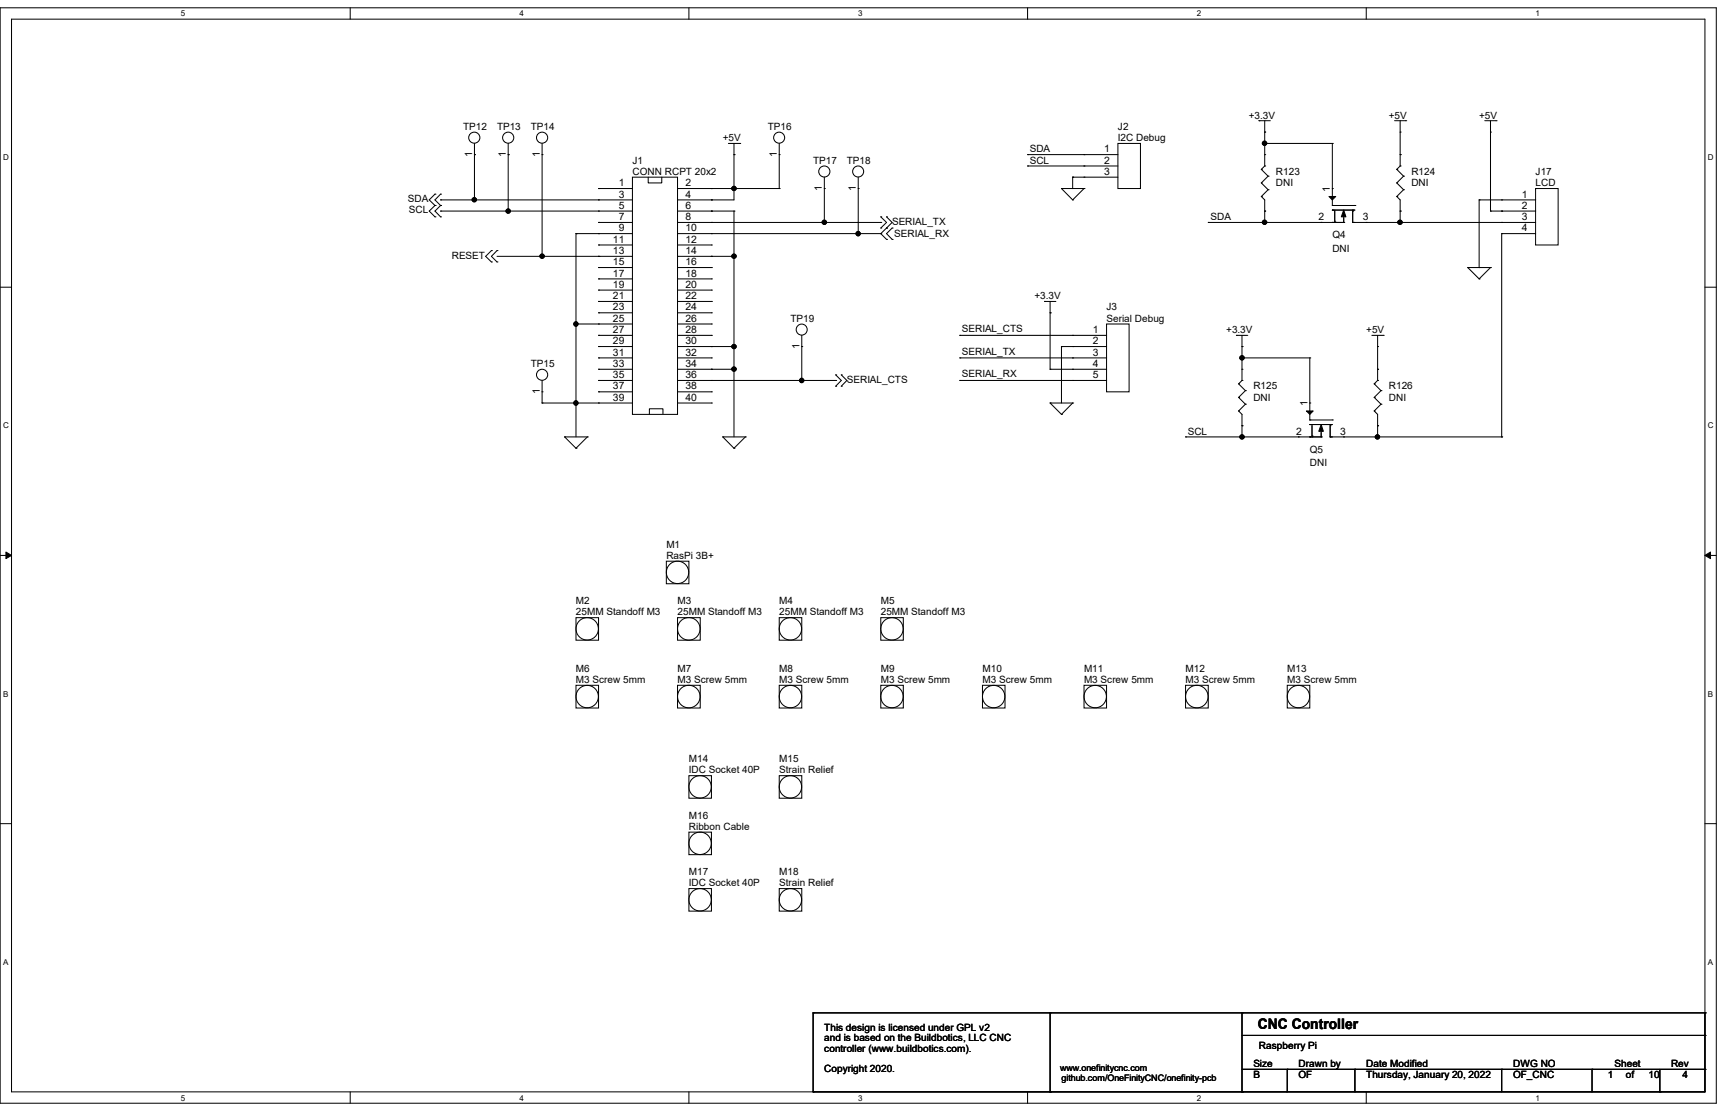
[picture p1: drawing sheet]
<svg xmlns="http://www.w3.org/2000/svg" width="432mm" height="279mm" viewBox="0 0 432 279" stroke-linecap="round" stroke-linejoin="round" font-family="sans-serif">
<path d="M0 1.9h428.6v273.6h-428.6zM2.9 4.8h422.9v267.8h-422.9z" fill="none" stroke="#000" stroke-width=".25"/>
<g fill="#fff">
<path d="M45.2 2.3h1.1v2.2h-1.1z"/>
<path d="M45.2 273h1.1v2.2h-1.1z"/>
</g>
<path d="M87.5 1.9v2.9M87.5 272.6v2.9" fill="none" stroke="#000" stroke-width=".25"/>
<g fill="#fff">
<path d="M129.8 2.3h1.1v2.2h-1.1z"/>
<path d="M129.8 273h1.1v2.2h-1.1z"/>
</g>
<path d="M172 1.9v2.9M172 272.6v2.9" fill="none" stroke="#000" stroke-width=".25"/>
<g fill="#fff">
<path d="M214.3 2.3h1.1v2.2h-1.1z"/>
<path d="M214.3 273h1.1v2.2h-1.1z"/>
</g>
<path d="M256.6 1.9v2.9M256.6 272.6v2.9" fill="none" stroke="#000" stroke-width=".25"/>
<g fill="#fff">
<path d="M298.9 2.3h1.1v2.2h-1.1z"/>
<path d="M298.9 273h1.1v2.2h-1.1z"/>
</g>
<path d="M341.2 1.9v2.9M341.2 272.6v2.9" fill="none" stroke="#000" stroke-width=".25"/>
<g fill="#fff">
<path d="M383.5 2.3h1.1v2.2h-1.1z"/>
<path d="M383.5 273h1.1v2.2h-1.1z"/>
<path d="M.8 38.2h1.4v2.3h-1.4z"/>
<path d="M426.5 38.2h1.4v2.3h-1.4z"/>
<path d="M.8 105.2h1.4v2.2h-1.4z"/>
<path d="M426.5 105.2h1.4v2.2h-1.4z"/>
</g>
<path d="M0 71.7h2.9M425.8 71.7h2.8" fill="none" stroke="#000" stroke-width=".25"/>
<g fill="#fff">
<path d="M.8 172.1h1.3v2.3h-1.3z"/>
<path d="M426.5 172.1h1.3v2.3h-1.3z"/>
</g>
<path d="M0 138.7h2.9M425.8 138.7h2.8" fill="none" stroke="#000" stroke-width=".25"/>
<path d="M1.5 137.8l1.4 .9-1.4 .8zM425.8 138.7l1.4-.9v1.7z" fill="#000" stroke="#000" stroke-width=".25"/>
<g fill="#fff">
<path d="M.8 239.1h1.3v2.2h-1.3z"/>
<path d="M426.5 239.1h1.3v2.2h-1.3z"/>
</g>
<g fill="none" stroke="#000" stroke-width=".25">
<path d="M118.5 38.6h.1M118.5 35.8v14.1M126.9 38.6h.1M126.9 35.8v16.9M135.4 38.6h.1M135.4 35.8v28.2M181.9 35.8h2.8M183.3 38.6h.1M183.3 35.8v14.1h-14.1M184.7 35.8h.1M194.6 38.6h.1M194.6 35.8v11.3"/>
<path d="M256.6 38.6h.1M256.6 38.6h22.6M270.7 38.6h.1M279.2 35.8h5.6v11.3h-5.6zM314.4 30.1h.1M314.4 30.1h2.8M315.8 33h.1M315.8 38.6h.1M315.8 35.8h.1M315.8 35.8h16.9M315.8 30.1v11.3M332.7 35.8h.1"/>
<path d="M332.7 35.8v15.5M348.3 30.1h2.8M349.7 33h.1M349.7 38.6h.1M349.7 30.1v11.3M351.1 30.1h.1M370.8 30.1h2.8M372.2 33h.1M372.2 30.1v22.6M373.6 30.1h.1M108.6 48.5h.1M108.6 51.3h.1"/>
<path d="M108.6 54.1h.1M108.6 48.5l-1.4 1.4 1.4 1.4M108.6 51.3l-1.4 1.4 1.4 1.4M110 48.5h.1M110 51.3h.1M110 54.1h.1M110 49.9h.1M110 52.7h.1M110 48.5l-1.4 1.4 1.4 1.4M110 51.3l-1.4 1.4 1.4 1.4M110 49.9h47.9M110 52.7h47.9"/>
<path d="M118.5 49.9h.1M126.9 52.7h.1M143.8 58.3h.1M143.8 58.3h14.1M143.8 58.3v50.8M149.5 47.1h.1M149.5 49.9h.1M149.5 52.7h.1M149.5 55.5h.1M149.5 58.3h.1M149.5 47.1h8.4M149.5 55.5h8.4"/>
<path d="M157.9 44.2h11.3v59.3h-11.3zM161.9 44.2v1.5h3.4v-1.5M169.2 47.1h25.4M169.2 52.7h14.1M169.2 55.5h50.8M169.2 58.3h50.8M177.7 47.1h.1M177.7 49.9h.1M177.7 52.7h.1M177.7 55.5h.1M177.7 58.3h.1M183.3 52.7h.1"/>
<path d="M183.3 47.1h.1M183.3 52.7v56.4M194.6 47.1h.1M205.9 47.1h.1M205.9 55.5h.1M205.9 44.2v11.3M214.3 47.1h.1M214.3 58.3h.1M214.3 44.2v14.1M220 56.9h.1M220 54.1h.1M220 55.5h.1"/>
<path d="M220 58.3h.1M220 54.1l1.4 1.4-1.4 1.4M220 58.3l1.4 1.5M221.4 56.9h.1M221.4 54.1h.1M221.4 59.8h.1M221.4 54.1l1.4 1.4-1.4 1.4M221.4 56.9l-1.4 1.4M222.8 59.8h.1M222.8 56.9h.1M222.8 56.9l-1.4 1.4 1.4 1.5M256.6 41.4h.1"/>
<path d="M256.6 41.4h22.6M265.1 47.1h.1M265.1 47.1h5.6M265.1 47.1l2.8 2.8M267.9 49.9h.1M267.9 44.2h.1M267.9 44.2h11.3M267.9 44.2v2.9M270.7 47.1h.1M270.7 41.4h.1M270.7 44.2h.1M270.7 47.1l-2.8 2.8"/>
<path d="M301.8 55.5h.1M301.8 55.5h33.8M315 49.1h.1M315 45.7h.1M315 42.3h.1M315 49.1l.8 .8v5.6M315 45.7l1.7 1.7M315 42.3l1.7 1.7M315.8 41.4h.1M315.8 52.7h.1M315.8 55.5h.1M315.8 41.4l-.8 .9"/>
<path d="M316.7 47.4h.1M316.7 44h.1M316.7 47.4l-1.7 1.7M316.7 44l-1.7 1.7M329.9 55.5h.1M332.7 52.5h.1M332.7 55.5h.1M332.7 51.3h.1M332.7 47.1h.1M332.7 52.5h5.7M332.7 51.3h5.7M333.3 55.2h.1"/>
<path d="M333.3 55.5h.1M333.3 52.5v3M335.6 55.5h.1M335.6 53.8v1.7M337.8 55.5h.1M337.8 52.7h.1M337.8 52.5h.1M337.8 55.5h45.7M337.8 52.5v3M338.4 51.3h.1M341.2 55.5h.1M348.8 49.1h.1"/>
<path d="M348.8 45.7h.1M348.8 42.3h.1M348.8 49.1l.9 .8v5.6M348.8 45.7l1.7 1.7M348.8 42.3l1.7 1.7M349.7 41.4h.1M349.7 52.7h.1M349.7 55.5h.1M349.7 41.4l-.9 .9M350.5 47.4h.1M350.5 44h.1M350.5 47.4l-1.7 1.7"/>
<path d="M350.5 44l-1.7 1.7M369.4 49.9h.1M369.4 49.9h14.1M369.4 49.9v16.9M372.2 52.7h.1M372.2 52.7h11.3M375 49.9h.1M375 52.7h.1M375 55.5h.1M375 58.3h.1M375 58.3v50.8M375 58.3h8.5"/>
<path d="M383.5 47.1h5.6v14.1h-5.6zM122.7 62.6h.1M122.7 65.4h.1M122.7 62.6l-1.4 1.4 1.4 1.4M124.1 62.6h.1M124.1 65.4h.1M124.1 62.6l-1.4 1.4 1.4 1.4M124.1 64h33.8M135.4 64h.1M149.5 61.2h.1M149.5 64h.1M149.5 66.8h.1"/>
<path d="M149.5 69.6h.1M149.5 72.4h.1M149.5 75.3h.1M149.5 78.1h.1M149.5 75.3h8.4M149.5 66.8h8.4M149.5 61.2h8.4M149.5 69.6h8.4M149.5 72.4h8.4M149.5 78.1h8.4M169.2 75.3h8.5M169.2 66.8h8.5"/>
<path d="M169.2 61.2h8.5M169.2 64h14.1M169.2 69.6h8.5M169.2 72.4h8.5M169.2 78.1h8.5M177.7 61.2h.1M177.7 64h.1M177.7 66.8h.1M177.7 69.6h.1M177.7 72.4h.1M177.7 75.3h.1M177.7 78.1h.1"/>
<path d="M183.3 64h.1M260.9 75.3h.1M260.9 75.3h2.8M262.3 78.1h.1M262.3 75.3v16.9M366.6 66.8h.1M366.6 66.8h5.6M366.6 66.8l2.8 2.8M369.4 69.6h.1M369.4 66.8h.1M372.2 66.8h.1M372.2 66.8l-2.8 2.8"/>
<path d="M135.4 97.8h.1M135.4 95v5.6M143.8 80.9h.1M143.8 80.9h14.1M149.5 80.9h.1M149.5 83.7h.1M149.5 86.5h.1M149.5 89.4h.1M149.5 92.2h.1M149.5 95h.1M149.5 97.8h.1M149.5 83.7h8.4"/>
<path d="M149.5 86.5h8.4M149.5 89.4h8.4M149.5 92.2h8.4M149.5 95h8.4M149.5 97.8h8.4M169.2 83.7h8.5M169.2 86.5h14.1M169.2 89.4h8.5M169.2 92.2h14.1M169.2 95h39.5M169.2 80.9h8.5M169.2 97.8h8.5"/>
<path d="M177.7 80.9h.1M177.7 83.7h.1M177.7 86.5h.1M177.7 89.4h.1M177.7 92.2h.1M177.7 95h.1M177.7 97.8h.1M183.3 86.5h.1M183.3 92.2h.1M200.2 86.5h.1M200.2 95h.1M200.2 83.7v11.3"/>
<path d="M208.7 96.4h.1M208.7 93.6h.1M208.7 95h.1M208.7 93.6l1.4 1.4-1.4 1.4M210.1 96.4h.1M210.1 93.6h.1M210.1 93.6l1.4 1.4-1.4 1.4M239.7 83.7h.1M239.7 89.4h.1M239.7 95h.1M239.7 83.7h36.7M239.7 89.4h36.7"/>
<path d="M239.7 95h36.7M262.3 92.2h.1M262.3 92.2h14.1M265.1 86.5h.1M265.1 86.5h11.3M265.1 86.5v14.1M267.9 83.7h.1M267.9 86.5h.1M267.9 89.4h.1M267.9 92.2h.1M267.9 95h.1M276.4 80.9h5.6v16.9h-5.6z"/>
<path d="M308.8 83.7h.1M308.8 83.7h2.8M309.3 99.2h.1M309.3 95.8h.1M309.3 99.2l1.7 1.7M309.3 95.8l1.7 1.7M310.2 86.5h.1M310.2 95h.1M310.2 92.2h.1M310.2 89.4h.1M310.2 83.7v11.3M310.2 89.4h16.9"/>
<path d="M310.2 95l-.9 .8M311 97.5h.1M311 97.5l-1.7 1.7M327.1 89.4h.1M327.1 89.4v15.5M342.6 83.7h2.8M343.2 99.2h.1M343.2 95.8h.1M343.2 99.2l1.7 1.7M343.2 95.8l1.7 1.7M344 86.5h.1M344 95h.1"/>
<path d="M344 92.2h.1M344 95l-.8 .8M344 83.7v11.3M344.9 97.5h.1M344.9 97.5l-1.7 1.7M345.4 83.7h.1M135.4 100.6h.1M135.4 100.6h22.5M141 109.1h.1M141 109.1h5.7M141 109.1l2.8 2.8M143.8 111.9h.1"/>
<path d="M143.8 100.6h.1M146.7 109.1h.1M146.7 109.1l-2.9 2.8M149.5 100.6h.1M162.2 103.5v-1.4h3.4v1.4M169.2 100.6h8.5M177.7 100.6h.1M180.5 109.1h.1M180.5 109.1h5.6M180.5 109.1l2.8 2.8M183.3 111.9h.1M186.1 109.1h.1"/>
<path d="M186.1 109.1l-2.8 2.8M262.3 100.6h.1M262.3 100.6h5.6M262.3 100.6l2.8 2.9M265.1 103.5h.1M267.9 100.6h.1M267.9 100.6l-2.8 2.9M296.1 109.1h.1M296.1 109.1h33.8M309.3 102.6h.1M309.3 102.6l.9 .9v5.6M310.2 106.3h.1"/>
<path d="M310.2 109.1h.1M311 100.9h.1M311 100.9l-1.7 1.7M324.3 109.1h.1M327.1 106h.1M327.1 109.1h.1M327.1 104.9h.1M327.1 100.6h.1M327.1 106h5.6M327.1 104.9h5.6M327.7 108.8h.1M327.7 109.1h.1"/>
<path d="M327.7 106v3.1M329.9 109.1h.1M329.9 107.4v1.7M332.2 109.1h.1M332.2 106.3h.1M332.2 106h.1M332.2 109.1h42.8M332.2 106v3.1M332.7 104.9h.1M335.6 109.1h.1M343.2 102.6h.1M343.2 102.6l.8 .9v5.6"/>
<path d="M344 106.3h.1M344 109.1h.1M344.9 100.9h.1M344.9 100.9l-1.7 1.7M375 109.1h.1M143.8 154.2h5.7v5.7h-5.7zM166.4 140.1h5.6v5.7h-5.6zM169.2 154.2h5.7v5.7h-5.7zM194.6 154.2h5.6v5.7h-5.6zM220 154.2h5.6v5.7h-5.6zM143.8 171.1h5.7v5.7h-5.7zM169.2 171.1h5.7v5.7h-5.7z"/>
<path d="M194.6 171.1h5.6v5.7h-5.6zM220 171.1h5.6v5.7h-5.6zM245.4 171.1h5.6v5.7h-5.6zM270.7 171.1h5.7v5.7h-5.7zM296.1 171.1h5.7v5.7h-5.7zM321.5 171.1h5.6v5.7h-5.6zM172 193.7h5.7v5.6h-5.7zM194.6 193.7h5.6v5.6h-5.6zM0 205.7h2.9M172 207.8h5.7v5.6h-5.7zM425.8 205.7h2.8M172 221.9h5.7v5.6h-5.7z"/>
<path d="M194.6 221.9h5.6v5.6h-5.6zM203.1 252.9h.1M203.1 252.9h222.7M203.1 252.9v19.7M262.3 252.9h.1M262.3 252.9v19.7M310.2 252.9h.1M310.2 252.9v19.7M310.2 258.5h115.6M425.8 258.5h.1M425.8 252.9h.1M425.8 252.9v19.7h-222.7"/>
<path d="M203.1 272.6h.1M262.3 272.6h.1M310.2 272.6h.1M310.2 267h115.6M321.5 267h.1M321.5 267v5.6M338.4 267h.1M338.4 267v5.6M375 267h.1M375 267v5.6M397.6 267h.1M397.6 267v5.6"/>
<path d="M414.5 272.6h.1M414.5 267v5.6M425.8 267h.1"/>
<circle cx="118.5" cy="34.4" r="1.39"/>
<circle cx="126.9" cy="34.4" r="1.39"/>
<circle cx="135.4" cy="34.4" r="1.39"/>
<circle cx="194.6" cy="34.4" r="1.38"/>
<circle cx="205.9" cy="42.8" r="1.39"/>
<circle cx="214.3" cy="42.8" r="1.38"/>
<circle cx="135.4" cy="93.6" r="1.39"/>
<circle cx="200.2" cy="82.3" r="1.38"/>
<circle cx="146.6" cy="157" r="2.79"/>
<circle cx="169.2" cy="142.9" r="2.79"/>
<circle cx="172" cy="157" r="2.82"/>
<circle cx="197.4" cy="157" r="2.79"/>
<circle cx="222.8" cy="157" r="2.79"/>
<circle cx="146.6" cy="173.9" r="2.79"/>
<circle cx="172" cy="173.9" r="2.82"/>
<circle cx="197.4" cy="173.9" r="2.79"/>
<circle cx="222.8" cy="173.9" r="2.79"/>
<circle cx="248.2" cy="173.9" r="2.79"/>
<circle cx="273.5" cy="173.9" r="2.79"/>
<circle cx="298.9" cy="173.9" r="2.82"/>
<circle cx="324.3" cy="173.9" r="2.79"/>
<circle cx="174.8" cy="196.5" r="2.79"/>
<circle cx="197.4" cy="196.5" r="2.79"/>
<circle cx="174.8" cy="210.6" r="2.79"/>
<circle cx="174.8" cy="224.7" r="2.79"/>
<circle cx="197.4" cy="224.7" r="2.79"/>
</g>
<g fill="#000" stroke="#000" stroke-width=".25">
<path d="M331.9 49.1h1.7l-.9 .8zM335.6 52.5l.5 1.6h-1.1zM326.3 102.6h1.7l-.9 .9zM329.9 106l.6 1.7h-1.1z"/>
<circle cx="315.8" cy="35.8" r=".54"/>
<circle cx="118.5" cy="49.9" r=".54"/>
<circle cx="126.9" cy="52.7" r=".54"/>
<circle cx="183.3" cy="47.1" r=".54"/>
<circle cx="205.9" cy="55.5" r=".54"/>
<circle cx="214.3" cy="58.3" r=".54"/>
<circle cx="315.8" cy="55.5" r=".54"/>
<circle cx="349.6" cy="55.5" r=".54"/>
<circle cx="135.4" cy="64" r=".54"/>
<circle cx="183.3" cy="64" r=".54"/>
<circle cx="143.8" cy="80.9" r=".54"/>
<circle cx="183.3" cy="92.2" r=".54"/>
<circle cx="183.3" cy="86.5" r=".54"/>
<circle cx="200.2" cy="95" r=".54"/>
<circle cx="310.2" cy="89.3" r=".54"/>
<circle cx="143.8" cy="100.6" r=".54"/>
<circle cx="310.2" cy="109.1" r=".54"/>
<circle cx="344" cy="109.1" r=".54"/>
</g>
<text font-size="3.6" x="314.2" y="256.8">CNC Controller</text>
<g font-size="2.5">
<text x="311.9" y="29.6">+3.3V</text>
<text x="346.8" y="29.6">+5V</text>
<text x="369.4" y="29.6">+5V</text>
<text x="115.7" y="32.4">TP12</text>
<text x="124.1" y="32.4">TP13</text>
<text x="132.6" y="32.4">TP14</text>
<text x="180.5" y="35.2">+5V</text>
<text x="191.8" y="32.4">TP16</text>
<text x="279.2" y="32.4">J2</text>
<text x="279.2" y="35.2">I2C Debug</text>
<text x="117.9" y="39.2" transform="rotate(-90 117.9 39.2)">1</text>
<text x="126.3" y="39.2" transform="rotate(-90 126.3 39.2)">1</text>
<text x="134.8" y="39.2" transform="rotate(-90 134.8 39.2)">1</text>
<text x="157.9" y="40.9">J1</text>
<text x="194" y="39.2" transform="rotate(-90 194 39.2)">1</text>
<text x="203.1" y="40.9">TP17</text>
<text x="211.5" y="40.9">TP18</text>
<text x="257.2" y="38.1">SDA</text>
<text x="257.2" y="40.9">SCL</text>
<text x="275.8" y="38">1</text>
<text x="275.8" y="40.9">2</text>
<text x="154.5" y="46.5">1</text>
<text x="157.9" y="43.7">CONN RCPT 20x2</text>
<text x="171.2" y="46.5">2</text>
<text x="205.3" y="47.7" transform="rotate(-90 205.3 47.7)">1</text>
<text x="213.7" y="47.7" transform="rotate(-90 213.7 47.7)">1</text>
<text x="275.8" y="43.6">3</text>
<text x="318.6" y="43.7">R123</text>
<text x="318.6" y="46.5">DNI</text>
<text x="332.1" y="47.9" transform="rotate(-90 332.1 47.9)">1</text>
<text x="352.5" y="43.7">R124</text>
<text x="352.5" y="46.5">DNI</text>
<text x="383.5" y="43.7">J17</text>
<text x="383.5" y="46.5">LCD</text>
<text x="101.9" y="50.5">SDA</text>
<text x="102.1" y="53.3">SCL</text>
<text x="154.5" y="49.3">3</text>
<text x="154.5" y="52.1">5</text>
<text x="171.2" y="49.3">4</text>
<text x="171.2" y="52.1">6</text>
<text x="380.1" y="49.3">1</text>
<text x="380.1" y="52.1">2</text>
<text x="154.5" y="54.9">7</text>
<text x="154.5" y="57.7">9</text>
<text x="171.2" y="54.9">8</text>
<text x="171.2" y="57.7">10</text>
<text x="222.8" y="56.1">SERIAL_TX</text>
<text x="223.3" y="59.2">SERIAL_RX</text>
<text x="302.3" y="55">SDA</text>
<text x="329.3" y="54.9">2</text>
<text x="332.7" y="59.5">Q4</text>
<text x="340.4" y="54.9">3</text>
<text x="380.1" y="54.9">3</text>
<text x="380.1" y="57.7">4</text>
<text x="112.8" y="64.6">RESET</text>
<text x="153.1" y="60.6">11</text>
<text x="153.1" y="63.4">13</text>
<text x="171.2" y="60.6">12</text>
<text x="171.2" y="63.4">14</text>
<text x="332.7" y="62.9">DNI</text>
<text x="153.1" y="66.2">15</text>
<text x="153.1" y="69">17</text>
<text x="153.1" y="71.8">19</text>
<text x="171.2" y="66.2">16</text>
<text x="171.2" y="69">18</text>
<text x="171.2" y="71.8">20</text>
<text x="153.1" y="74.7">21</text>
<text x="153.1" y="77.5">23</text>
<text x="171.2" y="74.7">22</text>
<text x="171.2" y="77.5">24</text>
<text x="258.3" y="74.7">+3.3V</text>
<text x="276.4" y="77.5">J3</text>
<text x="153.1" y="80.3">25</text>
<text x="153.1" y="83.1">27</text>
<text x="171.2" y="80.3">26</text>
<text x="171.2" y="83.1">28</text>
<text x="197.4" y="80.3">TP19</text>
<text x="240.2" y="83">SERIAL_CTS</text>
<text x="272.9" y="83.1">1</text>
<text x="276.4" y="80.3">Serial Debug</text>
<text x="306.2" y="83.1">+3.3V</text>
<text x="341.2" y="83.1">+5V</text>
<text x="153.1" y="85.9">29</text>
<text x="153.1" y="88.8">31</text>
<text x="171.2" y="85.9">30</text>
<text x="171.2" y="88.8">32</text>
<text x="199.6" y="87.2" transform="rotate(-90 199.6 87.2)">1</text>
<text x="240.2" y="88.6">SERIAL_TX</text>
<text x="272.9" y="85.9">2</text>
<text x="272.9" y="88.8">3</text>
<text x="132.6" y="91.6">TP15</text>
<text x="153.1" y="91.6">33</text>
<text x="153.1" y="94.4">35</text>
<text x="171.2" y="91.6">34</text>
<text x="171.2" y="94.4">36</text>
<text x="211.5" y="95.5">SERIAL_CTS</text>
<text x="240.2" y="94.2">SERIAL_RX</text>
<text x="272.9" y="91.6">4</text>
<text x="272.9" y="94.4">5</text>
<text x="134.8" y="98.4" transform="rotate(-90 134.8 98.4)">1</text>
<text x="153.1" y="97.2">37</text>
<text x="153.1" y="100">39</text>
<text x="171.2" y="97.2">38</text>
<text x="171.2" y="100">40</text>
<text x="313" y="97.2">R125</text>
<text x="313" y="100.1">DNI</text>
<text x="326.5" y="101.5" transform="rotate(-90 326.5 101.5)">1</text>
<text x="346.8" y="97.2">R126</text>
<text x="346.8" y="100.1">DNI</text>
<text x="296.6" y="108.5">SCL</text>
<text x="323.7" y="108.5">2</text>
<text x="327.1" y="113">Q5</text>
<text x="334.7" y="108.5">3</text>
<text x="327.1" y="116.4">DNI</text>
<text x="166.4" y="136.7">M1</text>
<text x="166.4" y="139.5">RasPi 3B+</text>
<text x="143.8" y="150.8">M2</text>
<text x="143.8" y="153.6">25MM Standoff M3</text>
<text x="169.2" y="150.8">M3</text>
<text x="169.2" y="153.6">25MM Standoff M3</text>
<text x="194.6" y="150.8">M4</text>
<text x="194.6" y="153.6">25MM Standoff M3</text>
<text x="220" y="150.8">M5</text>
<text x="220" y="153.6">25MM Standoff M3</text>
<text x="143.8" y="167.7">M6</text>
<text x="169.2" y="167.7">M7</text>
<text x="194.6" y="167.7">M8</text>
<text x="220" y="167.7">M9</text>
<text x="245.4" y="167.7">M10</text>
<text x="270.7" y="167.7">M11</text>
<text x="296.1" y="167.7">M12</text>
<text x="321.5" y="167.7">M13</text>
<text x="143.8" y="170.6">M3 Screw 5mm</text>
<text x="169.2" y="170.6">M3 Screw 5mm</text>
<text x="194.6" y="170.6">M3 Screw 5mm</text>
<text x="220" y="170.6">M3 Screw 5mm</text>
<text x="245.4" y="170.6">M3 Screw 5mm</text>
<text x="270.7" y="170.6">M3 Screw 5mm</text>
<text x="296.1" y="170.6">M3 Screw 5mm</text>
<text x="321.5" y="170.6">M3 Screw 5mm</text>
<text x="172" y="190.3">M14</text>
<text x="194.6" y="190.3">M15</text>
<text x="172" y="193.1">IDC Socket 40P</text>
<text x="194.6" y="193.1">Strain Relief</text>
<text x="172" y="204.4">M16</text>
<text x="172" y="207.2">Ribbon Cable</text>
<text x="172" y="218.5">M17</text>
<text x="172" y="221.3">IDC Socket 40P</text>
<text x="194.6" y="218.5">M18</text>
<text x="194.6" y="221.3">Strain Relief</text>
<text x="205.9" y="257.4">This design is licensed under GPL v2</text>
<text x="205.9" y="260">and is based on the Buildbotics, LLC CNC</text>
<text x="205.9" y="262.6">controller (www.buildbotics.com).</text>
<text x="314.4" y="261.9">Raspberry Pi</text>
<text x="205.9" y="267.7">Copyright 2020.</text>
<text x="313" y="266.4">Size</text>
<text x="313" y="269.2">B</text>
<text x="324.3" y="269.2">OF</text>
<text x="324.3" y="266.4">Drawn by</text>
<text x="341.2" y="266.4">Date Modified</text>
<text x="341.2" y="269.2">Thursday, January 20, 2022</text>
<text x="377.9" y="269.2">OF_CNC</text>
<text x="377.9" y="266.4">DWG NO</text>
<text x="401.5" y="269.2">1</text>
<text x="403.2" y="266.4">Sheet</text>
<text x="406.1" y="269.2">of</text>
<text x="411.7" y="269.2">10</text>
<text x="417.3" y="266.4">Rev</text>
<text x="420.2" y="269.2">4</text>
</g>
<g font-size="2.2">
<text x="264.8" y="267.3">www.onefinitycnc.com</text>
<text x="265.1" y="269.9">github.com/OneFinityCNC/onefinity-pcb</text>
</g>
<g font-size="2">
<text x="45.2" y="4.1">5</text>
<text x="129.8" y="4.1">4</text>
<text x="214.3" y="4.1">3</text>
<text x="298.9" y="4.1">2</text>
<text x="383.5" y="4.1">1</text>
<text x=".8" y="40">D</text>
<text x="426.5" y="40">D</text>
<text x=".8" y="107">C</text>
<text x="426.5" y="107">C</text>
<text x=".8" y="173.9">B</text>
<text x="426.5" y="173.9">B</text>
<text x=".8" y="240.9">A</text>
<text x="426.5" y="240.9">A</text>
<text x="45.2" y="274.8">5</text>
<text x="129.8" y="274.8">4</text>
<text x="214.3" y="274.8">3</text>
<text x="298.9" y="274.8">2</text>
<text x="383.5" y="274.8">1</text>
</g>
</svg>
